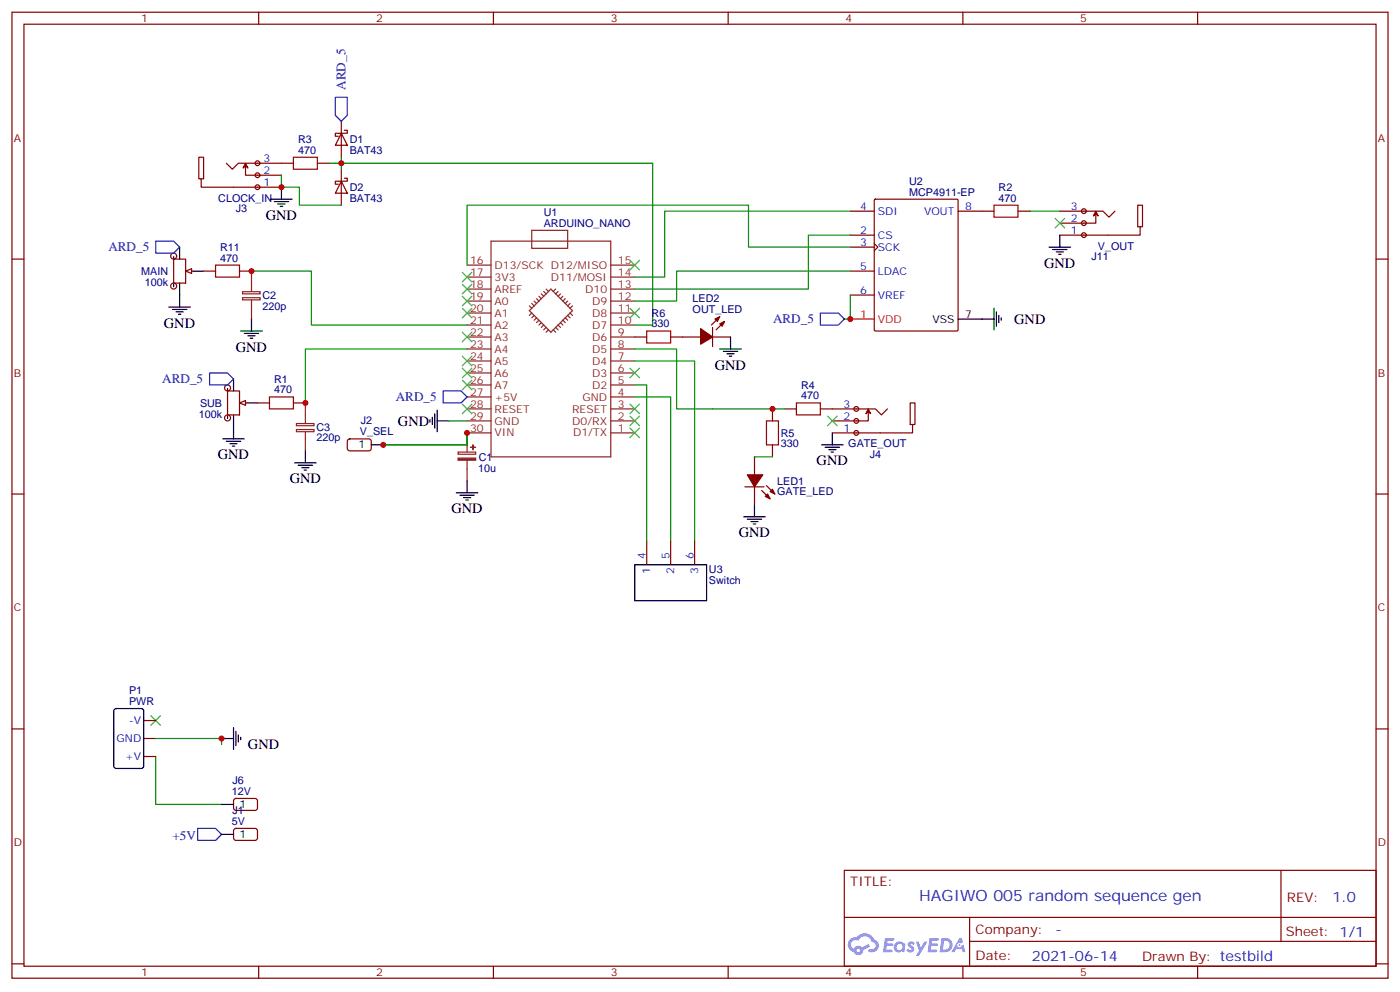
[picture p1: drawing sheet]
<svg xmlns="http://www.w3.org/2000/svg" width="412mm" height="292mm" viewBox="0 0 412 292" stroke-linecap="round" stroke-linejoin="round" font-family="sans-serif">
<g fill="none" stroke="#870000" stroke-width=".35">
<path d="M3.5 3.6h405.4v284.3h-405.4zM7.1 7.1h398.2v277.3h-398.2zM76.2 3.6v3.5M145.3 3.6v3.5M214.5 3.6v3.5M283.6 3.6v3.5M352.8 3.6v3.5M3.5 76.3h3.6M405.3 76.3h3.6M3.5 145.4h3.6M405.3 145.4h3.6M3.5 214.6h3.6"/>
<path d="M405.3 214.6h3.6M248.7 256.2h156.6v28.2h-156.6zM377.3 256.2v20.9M248.7 270h156.5M285.6 277.1h119.6M285.6 270v14.1M3.5 283.7h3.6M76.2 284.4v3.5M145.3 284.4v3.5M214.5 284.4v3.5M283.6 284.4v3.5M352.8 284.4v3.5"/>
<path d="M405.3 283.7h3.6"/>
</g>
<g fill="#5487ff">
<path d="M267.7 277.4a1.22 1.22 0 0 1 1.7 .2l-.4 .6a.47 .47 0 0 0-.3-.4 .47 .47 0 0 0-.5 .2l.1 .2a1.14 1.14 0 0 1 .8 1.8 1.14 1.14 0 0 1-1.9 0l-.2-.2 .5-.6 .7 .4a.29 .29 0 0 0 .3-.2 .29 .29 0 0 0-.2-.3 1.04 1.04 0 0 1-.6-1.7z"/>
<path d="M260.7 276.1h2.4l.3 .2-.2 .5-1.8 .1-.1 .8h1.5l.3 .4-.3 .3h-1.6l-.2 1.1 1.7 .1 .2 .3-.2 .3-2.6 .1z"/>
<path d="M273.8 276.1h2.4l.3 .2-.1 .5-1.8 .1-.2 .8h1.6l.3 .4-.4 .3h-1.6l-.1 1.1 1.7 .1 .2 .3-.2 .3-2.6 .1z"/>
<path d="M282.6 276.1h.7l.3 1.3-.6 .3a.69 .69 0 0 0-1 .3 .69 .69 0 0 0 .4 .9 .69 .69 0 0 0 .9-.6l.5-.2 .6 2.2h-.8l-.2-.9h-1.8l-.5 .9h-.8z"/>
<path d="M269.8 277.2h.8l.6 1.8 1.1-1.8h.9l-2.6 4.2h-.8l.9-1.6z"/>
<path d="M277.4 276.1l-.6 4.2h1.3a2.11 2.11 0 0 0 2.5-2.1 2.11 2.11 0 0 0-2.5-2.1zM278.1 276.8a1.39 1.39 0 0 1 1.7 1.5 1.39 1.39 0 0 1-1.8 1.2h-.3z"/>
<path d="M263.7 277.7a1.54 1.54 0 0 0-.1 2.2 1.54 1.54 0 0 0 2.2 .1l.6 .3 .3-2.3-.2-.3h-.4a1.49 1.49 0 0 0-2.4 0zM264 278.7a.94 .94 0 0 1 1.8 0 .94 .94 0 0 1-1.8 0z"/>
<path d="M250.4 276.5a2.18 2.18 0 0 0 1.1 3.7 1.44 1.44 0 0 0 1.6 .9 1.44 1.44 0 0 0 1.2-1.5l2-1-.5-.7-1.9 1a1.47 1.47 0 0 0-2.4 .4 1.39 1.39 0 0 1-.7-1.9 1.39 1.39 0 0 1 2-.5 2.12 2.12 0 0 1 2.2-1.3 2.12 2.12 0 0 1 1.9 1.7 1.14 1.14 0 0 1 1.1 1.4 1.14 1.14 0 0 1-1.7 .7 .43 .43 0 0 0-.5 .4 .43 .43 0 0 0 .4 .5 1.98 1.98 0 0 0 2.5-1.3 1.98 1.98 0 0 0-1.2-2.5 3.1 3.1 0 0 0-5.3-.7l-.9 .1zM252.3 279.8a.55 .55 0 0 1 1.1 0 .55 .55 0 0 1-1.1 0z"/>
<circle cx="282.6" cy="278.2" r=".26"/>
</g>
<g fill="none" stroke="#8c2424" stroke-width=".35">
<path d="M137.6 78h7M144.6 71h35.3v63.5h-35.3zM156.6 67.8h10.6v5.3h-10.6zM179.9 78h7.1M137.6 81.6h7M137.6 85.1h7M137.6 88.6h7M137.6 92.1h7M137.6 95.7h7M137.6 99.2h7M155.9 91.4l6.4-6.3 6.3 6.3-6.3 6.4zM155.9 90l.7 .7"/>
<path d="M156.6 89.3l.7 .7M156.6 92.1l-.7 .8M157.3 88.6l.7 .7M157.3 92.9l-.7 .7M158 87.9l.7 .7M158 93.6l-.7 .7M158.7 87.2l.8 .7M158.7 94.3l-.7 .7M159.5 86.5l.7 .7M159.5 95l-.8 .7M160.2 85.8l.7 .7M160.2 95.7l-.7 .7"/>
<path d="M160.9 85.1l.7 .7M160.9 96.4l-.7 .7M161.6 97.1l-.7 .7M163 97.1l.7 .7M163.7 96.4l.7 .7M163.7 85.1l-.7 .7M164.4 85.8l-.7 .7M164.4 95.7l.7 .7M165.1 95l.7 .7M165.1 86.5l-.7 .7M165.8 87.2l-.7 .7M165.8 94.3l.7 .7"/>
<path d="M166.5 93.6l.7 .7M166.5 87.9l-.7 .7M167.2 92.9l.7 .7M167.2 88.6l-.7 .7M167.9 92.1l.7 .8M167.9 89.3l-.7 .7M168.6 90l-.7 .7M179.9 81.6h7.1M179.9 85.1h7.1M179.9 88.6h7.1M179.9 92.1h7.1M179.9 95.7h7.1"/>
<path d="M179.9 99.2h7.1M137.6 102.7h7M137.6 106.3h7M137.6 109.8h7M137.6 113.3h7M137.6 116.8h7M179.9 102.7h7.1M179.9 106.3h7.1M179.9 109.8h7.1M179.9 113.3h7.1M179.9 116.8h7.1M134.9 133.1h5.2v.6h-5.2z"/>
<path d="M137.6 120.4h7M137.6 123.9h7M137.6 135.5v6M144.6 127.4h-7v5.7M179.9 120.4h7.1M179.9 123.9h7.1M179.9 127.4h7.1"/>
</g>
<path d="M44.4 210.7l2.9 2.8M47.3 210.7l-2.9 2.8" fill="none" stroke="#3c3" stroke-width=".35"/>
<path d="M137.6 127.4v3.6h-24.7M45.9 217.4h19.4v1.7M45.9 222.7v14.1h19.4" fill="none" stroke="#008700" stroke-width=".35"/>
<path d="M67 115.1h3.6v7h-3.6zM102.5 129.4l.5-.2h5.9l.5 .7-.1 2.4-.6 .4-6-.1-.4-.6v-2.1zM42.3 217.4h3.6M42.3 212.1h3.6M42.3 222.7h3.6M69 235.2l.5-.2 5.9 .1 .4 .6v2.4l-.7 .4h-5.9l-.4-.7v-2.1zM69 244l.5-.2 5.9 .1 .4 .6v2.4l-.7 .5-5.9-.1-.4-.6v-2.2z" fill="none" stroke="#870000" stroke-width=".35"/>
<g fill="none" stroke="#000" stroke-width=".35">
<path d="M68.8 111.5v3.6M72.3 118.6h3.5M68.8 122.1v3.6M109.4 131h3.5M134.4 145.1h6.4M135.5 145.8h4.2M136.5 146.5h2.1M137.2 147.2h.7M137.6 141.5v3.6M33.7 208.8l.5-.2h7.4l.7 .4v16.5l-.4 .6-7.7 .1-.6-.5-.1-16.4zM65.3 217.4h3.5M68.8 214.2v6.4"/>
<path d="M69.5 215.3v4.2M70.2 216.3v2.1M70.9 217v.7M65.3 236.8h3.5M65.3 245.6h3.5"/>
</g>
<path d="M58.2 243.8h5.3l1.8 1.8-1.8 1.8h-5.3z" fill="none" stroke="#00f" stroke-width=".35"/>
<g fill="#8c2424" stroke="#8c2424" stroke-width=".35">
<path d="M134.9 134.8h5.2v.7h-5.2z"/>
<path d="M138.6 131.7h1.5z"/>
<path d="M139.3 131v1.4z"/>
</g>
<path d="M70.6 118.6l1.7-.7v1.4z" fill="#f0f0f0" stroke="#870000" stroke-width=".35"/>
<g fill="none" stroke="#000" stroke-width=".35">
<path d="M52.9 72.7v3.6M56.4 79.8h3.6M49.7 90.4h6.4M50.8 91.1h4.2M51.9 91.8h2.1M52.6 92.5h.7M52.9 83.3v7.1M67 114.4v.7M65.6 129.2h6.4M66.7 129.9h4.2M67 122.5v.7M67.7 130.6h2.1"/>
<path d="M68.4 131.3h.7M68.8 125.7v3.5"/>
</g>
<g fill="none" stroke="#870000" stroke-width=".35">
<path d="M51.2 76.3h3.5v7h-3.5z"/>
<circle cx="67" cy="114.2" r=".88"/>
<circle cx="67" cy="123" r=".88"/>
</g>
<path d="M54.7 79.8l1.7-.7v1.4z" fill="#f0f0f0" stroke="#870000" stroke-width=".35"/>
<g fill="none" stroke="#000" stroke-width=".35">
<path d="M51.2 75.6v.7M51.2 83.7v.7M70.9 97.4h6.4M72 98.1h4.2M73 98.8h2.1M73.7 99.6h.7M74.1 93.9v3.5M282.2 93.9h7.1M86.8 136.2h6.3M87.8 136.9h4.3M88.9 137.7h2.1M89.6 138.4h.7"/>
<path d="M90 132.7v3.5"/>
</g>
<g fill="none" stroke="#870000" stroke-width=".35">
<path d="M257.6 58.8l.3-.2h24l.3 .2v38.3l-.2 .3h-24.1l-.3-.2zM60 79.8h3.5M70.6 79.8h3.5M250.5 79.8h7M250.5 62.2h7M250.5 69.2h7M250.5 72.7h7M257.5 71.7l1.1 1-1.1 1.1M282.2 62.2h10.6M299.9 62.2h3.5M250.5 86.9h7M75.8 118.6h3.6"/>
<path d="M86.4 118.6h3.6"/>
<circle cx="51.2" cy="75.4" r=".88"/>
<circle cx="51.2" cy="84.2" r=".88"/>
</g>
<path d="M63.5 78h7.1v3.6h-7.1zM292.8 60.4h7.1v3.5h-7.1zM79.4 116.8h7v3.6h-7z" fill="none" stroke="#a10000" stroke-width=".35"/>
<path d="M100.5 39.2l1.8 3.6h-3.5zM100.5 35.7v10.6M101.4 38.3h.9v.9h-3.5v.9h.9" fill="none" stroke="#850000" stroke-width=".35"/>
<path d="M45.9 71h5.3l1.7 1.7-1.7 1.8h-5.3zM61.7 109.8h5.3l1.8 1.7-1.8 1.8h-5.3zM130.5 115.1h5.3l1.8 1.7-1.8 1.8h-5.3z" fill="none" stroke="#00f" stroke-width=".35"/>
<path d="M74.1 79.8v6M71.4 85.9h5.2v.6h-5.2zM71.4 87.6h5.2v.7h-5.2zM74.1 88.3v5.6M90 118.6v6M87.3 124.7h5.2v.6h-5.2zM87.3 126.4h5.2v.7h-5.2zM90 127.1v5.6" fill="none" stroke="#8c2424" stroke-width=".35"/>
<path d="M74.1 79.8h17.6v15.9h45.9M137.6 102.7h-47.6v15.9" fill="none" stroke="#008700" stroke-width=".35"/>
<path d="M250.5 93.9h7" fill="none" stroke="#f00" stroke-width=".35"/>
<g fill="#f0f0f0" stroke="#870000" stroke-width=".35">
<circle cx="319.3" cy="69.2" r=".71"/>
<circle cx="319.3" cy="65.7" r=".71"/>
<circle cx="319.3" cy="62.2" r=".71"/>
</g>
<path d="M312.2 62.2h12.7l1.8 1.7 1.7-1.7M322.8 62.9l-.7 .7 .7-1.4 .7 1.4-.7-.7v2.8h-10.6M335.8 66.7h-.7v-6.3h1.4v6.3h-.7v2.5h-23.6" fill="none" stroke="#870000" stroke-width=".35"/>
<path d="M309 72.7h6.4M310.1 73.4h4.2M311.1 74.2h2.2M311.9 74.9h.7M312.2 69.2v3.5M289.3 93.9h3.5M292.8 90.7v6.4M293.5 91.8v4.2M294.2 92.9v2.1M294.9 93.6v.7" fill="none" stroke="#000" stroke-width=".35"/>
<path d="M303.4 62.2h8.8" fill="none" stroke="#008700" stroke-width=".35"/>
<g fill="#f0f0f0" stroke="#870000" stroke-width=".35">
<circle cx="75.8" cy="55.1" r=".71"/>
<circle cx="75.8" cy="51.6" r=".71"/>
<circle cx="75.8" cy="48" r=".71"/>
</g>
<path d="M59.3 52.6h.7v-6.3h-1.4v6.3h.7v2.5h23.6M66.7 48l1.7 1.8 1.8-1.8h16.2M72.3 48.8l.7 .7-.7-1.5-.7 1.5 .7-.7v2.8h10.6M93.5 48h3.5" fill="none" stroke="#870000" stroke-width=".35"/>
<path d="M79.7 58.6h6.4M80.8 59.3h4.2M82.9 55.1v3.5M81.8 60h2.2M82.5 60.7h.8" fill="none" stroke="#000" stroke-width=".35"/>
<path d="M100.5 53.3l1.8 3.6h-3.5zM100.5 49.8v10.6M101.4 52.5h.9v.8h-3.5v.9h.9" fill="none" stroke="#850000" stroke-width=".35"/>
<path d="M82.9 55.1h5.3v5.3h12.3M97 48h3.5v1.8M100.5 46.3v1.7h91.8v47.7h-5.3" fill="none" stroke="#008700" stroke-width=".35"/>
<path d="M86.4 46.3h7.1v3.5h-7.1z" fill="none" stroke="#a10000" stroke-width=".35"/>
<path d="M98.8 28.6h3.5v5.3l-1.8 1.8-1.7-1.8z" fill="none" stroke="#00f" stroke-width=".35"/>
<g fill="#f0f0f0" stroke="#870000" stroke-width=".35">
<circle cx="252.2" cy="127.4" r=".71"/>
<circle cx="252.2" cy="123.9" r=".71"/>
<circle cx="252.2" cy="120.4" r=".71"/>
</g>
<g fill="none" stroke="#870000" stroke-width=".35">
<path d="M187 99.2h3.5M197.6 99.2h8.8M209.9 99.2h5.3M209.9 96.4v5.6M212 93.2l-2.5 2.5M213.4 94.6l-2.4 2.5M222.2 134.5v5.3M227.5 120.4v3.5M227.5 131v3.5M231.1 120.4h3.5M241.7 120.4h16.2l1.7 1.7 1.8-1.7M255.8 121.1l-.7 .7 .7-1.4 .7 1.4-.7-.7v2.8h-10.6"/>
<path d="M268.8 125h-.7v-6.4h1.4v6.4h-.7v2.4h-23.6M190.5 159.2v7M197.6 159.2v7M204.6 159.2v7M219.4 143.3h5.7M222.2 143.3v5.3M224.4 144.4l2.4 2.4M225.8 142.9l2.4 2.5"/>
</g>
<g fill="none" stroke="#000" stroke-width=".35">
<path d="M215.2 99.2v3.5M212 102.7h6.4M213.1 103.4h4.2M214.1 104.1h2.2M214.8 104.8h.7M126.6 123.5v.7M127.4 122.8v2.2M128.1 121.8v4.2M128.8 123.9h3.5M128.8 120.7v6.4M242 131h6.4M243.1 131.7h4.2"/>
<path d="M244.1 132.4h2.1M244.8 133.1h.7M245.2 127.4v3.6M219.1 152.1h6.3M220.1 152.8h4.3M221.2 153.5h2.1M221.9 154.2h.7M222.2 148.6v3.5M187 166.2h21.1v10.6h-21.1z"/>
</g>
<path d="M190.5 97.4h7.1v3.6h-7.1zM234.6 118.6h7.1v3.5h-7.1zM225.8 123.9h3.5v7.1h-3.5z" fill="none" stroke="#a10000" stroke-width=".35"/>
<path d="M82.9 51.6v3.5M250.5 79.8h-51.2v8.8h-12.3M250.5 72.7h-30v-12.3h-82.9v17.6M250.5 62.2h-54.7v19.4h-8.8M250.5 69.2h-12.4v15.9h-51.1M250.5 86.9v7h-1.8M187 102.7h12.3v17.7h31.8M187 106.3h17.6v52.9M187 116.8h10.6v42.4M187 113.3h3.5v45.9M132.3 123.9h5.3M222.2 134.5h5.3" fill="none" stroke="#008700" stroke-width=".35"/>
<g fill="#870000" stroke="#870000" stroke-width=".35">
<path d="M225.4 146.1l.7-.7 .7 1.4z"/>
<path d="M226.8 144.7l.7-.7 .7 1.4z"/>
<path d="M220.1 139.8h4.6l-2.5 3.5z"/>
<path d="M212 95.3l1.4-.7-.7 1.4z"/>
<path d="M210.6 93.9l1.4-.7-.7 1.4z"/>
<path d="M206.4 96.7l3.5 2.5-3.5 2.1z"/>
</g>
<path d="M241.7 92.1h5.2l1.8 1.8-1.8 1.8h-5.2z" fill="none" stroke="#00f" stroke-width=".35"/>
<g fill="none" stroke="#3c3" stroke-width=".35">
<path d="M185.6 76.6l2.8 2.8M188.4 76.6l-2.8 2.8M310.8 64.3l2.8 2.8M313.6 64.3l-2.8 2.8M136.2 80.2l2.8 2.8M136.2 83.7l2.8 2.8M136.2 87.2l2.8 2.8M136.2 90.7l2.8 2.9M136.2 97.8l2.8 2.8M139 80.2l-2.8 2.8M139 83.7l-2.8 2.8M139 87.2l-2.8 2.8"/>
<path d="M139 90.7l-2.8 2.9M139 97.8l-2.8 2.8M185.6 90.7l2.8 2.9M188.4 90.7l-2.8 2.9M136.2 104.8l2.8 2.9M136.2 108.4l2.8 2.8M136.2 111.9l2.8 2.8M136.2 119l2.8 2.8M139 104.8l-2.8 2.9M139 108.4l-2.8 2.8M139 111.9l-2.8 2.8M139 119l-2.8 2.8"/>
<path d="M185.6 119l2.8 2.8M185.6 108.4l2.8 2.8M188.4 119l-2.8 2.8M188.4 108.4l-2.8 2.8M185.6 126l2.8 2.8M185.6 122.5l2.8 2.8M188.4 126l-2.8 2.8M188.4 122.5l-2.8 2.8M243.8 122.5l2.8 2.8M246.6 122.5l-2.8 2.8"/>
</g>
<g fill="#c00">
<circle cx="65.3" cy="217.4" r=".88"/>
<circle cx="137.6" cy="127.4" r=".88"/>
<circle cx="112.9" cy="131" r=".88"/>
<circle cx="90" cy="118.6" r=".88"/>
<circle cx="74.1" cy="79.8" r=".88"/>
<circle cx="82.9" cy="55.1" r=".88"/>
<circle cx="100.5" cy="48" r=".88"/>
<circle cx="227.5" cy="120.4" r=".88"/>
<circle cx="250.5" cy="93.9" r=".88"/>
</g>
<text font-size="4.6" fill="#00f" x="270.8" y="265.2">HAGIWO 005 random sequence gen</text>
<g font-size="4.2">
<text x="78.3" y="64.7">GND</text>
<text x="307.6" y="78.8">GND</text>
<text x="298.8" y="95.4">GND</text>
<text x="48.3" y="96.4">GND</text>
<text x="69.5" y="103.5">GND</text>
<text x="210.6" y="108.8">GND</text>
<text x="117.2" y="125.3">GND</text>
<text x="64.2" y="135.2">GND</text>
<text x="240.6" y="137">GND</text>
<text x="85.3" y="142.3">GND</text>
<text x="133" y="151.1">GND</text>
<text x="217.6" y="158.2">GND</text>
<text x="73" y="220.5">GND</text>
</g>
<g font-size="4.2" fill="#00f">
<text x="392.5" y="265.4">1.0</text>
<text x="310.9" y="275">-</text>
<text x="304" y="282.8">2021-06-14</text>
</g>
<g font-size="3.9" fill="#00f">
<text x="101.8" y="26.5" transform="rotate(-90 101.8 26.5)">ARD_5</text>
<text x="31.9" y="74">ARD_5</text>
<text x="227.7" y="95.2">ARD_5</text>
<text x="47.8" y="112.8">ARD_5</text>
<text x="116.6" y="118.1">ARD_5</text>
<text x="50.8" y="247.4">+5V</text>
</g>
<g font-size="3.9" fill="#800">
<text x="250.5" y="260.8">TITLE:</text>
<text x="379.1" y="265.4">REV:</text>
<text x="287.4" y="275">Company:</text>
<text x="378.7" y="275.6">Sheet: 1/1</text>
<text x="287.4" y="282.6">Date:</text>
<text x="336.4" y="282.7">Draw</text>
<text x="346.6" y="282.7">n By: testbild</text>
</g>
<g font-size="3.2" fill="#800">
<text x="41.6" y="6.6">1</text>
<text x="110.8" y="6.6">2</text>
<text x="179.9" y="6.6">3</text>
<text x="249.1" y="6.6">4</text>
<text x="318.2" y="6.6">5</text>
<text x="4.1" y="41.7">A</text>
<text x="405.9" y="41.7">A</text>
<text x="4.1" y="110.8">B</text>
<text x="405.9" y="110.8">B</text>
<text x="4.1" y="180">C</text>
<text x="405.9" y="180">C</text>
<text x="4.1" y="249.1">D</text>
<text x="405.9" y="249.1">D</text>
<text x="41.6" y="287.4">1</text>
<text x="110.8" y="287.4">2</text>
<text x="179.9" y="287.4">3</text>
<text x="249.1" y="287.4">4</text>
<text x="318.2" y="287.4">5</text>
</g>
<g font-size="3.2" fill="#00f">
<text x="77.6" y="47.7">3</text>
<text x="77.6" y="51.2">2</text>
<text x="77.6" y="54.8">1</text>
<text x="253.4" y="61.8">4</text>
<text x="258.6" y="63.2">SDI</text>
<text x="272.2" y="63.2">VOUT</text>
<text x="284.3" y="61.8">8</text>
<text x="315.5" y="65.3">2</text>
<text x="315.5" y="61.8">3</text>
<text x="253.4" y="68.9">2</text>
<text x="258.6" y="70.3">CS</text>
<text x="315.5" y="68.9">1</text>
<text x="253.4" y="72.4">3</text>
<text x="258.6" y="73.8">SCK</text>
<text x="253.4" y="79.4">5</text>
<text x="258.6" y="80.9">LDAC</text>
<text x="253.4" y="86.5">6</text>
<text x="258.6" y="87.9">VREF</text>
<text x="248.5" y="123.5">2</text>
<text x="248.5" y="120">3</text>
<text x="248.5" y="127.1">1</text>
<text x="190.1" y="164.5" transform="rotate(-90 190.1 164.5)">4</text>
<text x="197.2" y="164.5" transform="rotate(-90 197.2 164.5)">5</text>
<text x="204.3" y="164.5" transform="rotate(-90 204.3 164.5)">6</text>
<text x="191.6" y="168.9" transform="rotate(-90 191.6 168.9)">1</text>
<text x="198.6" y="168.9" transform="rotate(-90 198.6 168.9)">2</text>
<text x="205.7" y="168.9" transform="rotate(-90 205.7 168.9)">3</text>
<text x="38" y="213.1">-V</text>
<text x="34.3" y="218.4">GND</text>
<text x="36.9" y="223.7">+V</text>
</g>
<g font-size="3.2" fill="#000080">
<text x="87.8" y="45.2">470</text>
<text x="87.8" y="42.1">R3</text>
<text x="103" y="45.3">BAT43</text>
<text x="103" y="42.1">D1</text>
<text x="64.3" y="59.3">CLOCK_IN</text>
<text x="103" y="59.4">BAT43</text>
<text x="103" y="56.2">D2</text>
<text x="267.8" y="57.6">MCP4911-EP</text>
<text x="267.8" y="54.4">U2</text>
<text x="294.2" y="59.3">470</text>
<text x="294.2" y="56.2">R2</text>
<text x="69.4" y="62.5">J3</text>
<text x="160.2" y="63.7">U1</text>
<text x="160.2" y="66.7">ARDUINO_NANO</text>
<text x="64.9" y="77">470</text>
<text x="64.9" y="73.8">R11</text>
<text x="321.5" y="76.6">J11</text>
<text x="323.4" y="73.4">V_OUT</text>
<text x="41.6" y="80.9">MAIN</text>
<text x="42.7" y="84.2">100k</text>
<text x="77.3" y="88">C2</text>
<text x="204" y="88.9">LED2</text>
<text x="77.3" y="91.1">220p</text>
<text x="191.9" y="93.2">R6</text>
<text x="204" y="92.1">OUT_LED</text>
<text x="191.9" y="96.4">330</text>
<text x="80.7" y="112.6">R1</text>
<text x="58.9" y="119.7">SUB</text>
<text x="80.7" y="115.8">470</text>
<text x="236" y="117.5">470</text>
<text x="236" y="114.4">R4</text>
<text x="58.6" y="123">100k</text>
<text x="106.3" y="124.9">J2</text>
<text x="93.2" y="129.9">220p</text>
<text x="93.2" y="126.8">C3</text>
<text x="106" y="128.1">V_SEL</text>
<text x="230" y="131.7">330</text>
<text x="230" y="128.5">R5</text>
<text x="249.9" y="131.7">GATE_OUT</text>
<text x="141" y="135.6">C1</text>
<text x="256.3" y="134.8">J4</text>
<text x="140.8" y="138.8">10u</text>
<text x="229" y="142.6">LED1</text>
<text x="229" y="145.8">GATE_LED</text>
<text x="208.8" y="171.9">Switch</text>
<text x="208.8" y="168.7">U3</text>
<text x="38" y="207.5">PWR</text>
<text x="38" y="204.4">P1</text>
<text x="68.3" y="234">12V</text>
<text x="68.5" y="230.7">J6</text>
<text x="68.5" y="239.6">J1</text>
<text x="68.3" y="242.8">5V</text>
</g>
<g font-size="3.2" fill="#8d2323">
<text x="138.5" y="77.7">16</text>
<text x="182" y="77.7">15</text>
<text x="138.5" y="81.2">17</text>
<text x="145.7" y="82.6">3V3</text>
<text x="145.7" y="79.1">D13/SCK D12/MISO</text>
<text x="162.3" y="82.6">D11/MOSI</text>
<text x="182" y="81.2">14</text>
<text x="138.5" y="88.3">19</text>
<text x="138.5" y="84.7">18</text>
<text x="145.7" y="89.7">A0</text>
<text x="145.7" y="86.1">AREF</text>
<text x="172.4" y="86.1">D10</text>
<text x="174.4" y="89.7">D9</text>
<text x="182" y="84.7">13</text>
<text x="182" y="88.3">12</text>
<text x="138.5" y="95.3">21</text>
<text x="138.5" y="91.8">20</text>
<text x="145.7" y="93.2">A1</text>
<text x="174.4" y="93.2">D8</text>
<text x="182" y="91.8">11</text>
<text x="182" y="95.3">10</text>
<text x="138.5" y="98.8">22</text>
<text x="145.7" y="100.3">A3</text>
<text x="145.7" y="96.7">A2</text>
<text x="174.4" y="96.7">D7</text>
<text x="174.4" y="100.3">D6</text>
<text x="182" y="98.8">9</text>
<text x="138.5" y="105.9">24</text>
<text x="138.5" y="102.4">23</text>
<text x="145.7" y="107.3">A5</text>
<text x="145.7" y="103.8">A4</text>
<text x="174.4" y="103.8">D5</text>
<text x="174.4" y="107.3">D4</text>
<text x="182" y="102.4">8</text>
<text x="182" y="105.9">7</text>
<text x="138.5" y="113">26</text>
<text x="138.5" y="109.4">25</text>
<text x="145.7" y="110.8">A6</text>
<text x="174.4" y="110.8">D3</text>
<text x="182" y="109.4">6</text>
<text x="182" y="113">5</text>
<text x="138.5" y="116.5">27</text>
<text x="145.7" y="117.9">+5V</text>
<text x="145.7" y="114.4">A7</text>
<text x="171.6" y="117.9">GND</text>
<text x="174.4" y="114.4">D2</text>
<text x="182" y="116.5">4</text>
<text x="138.5" y="123.5">29</text>
<text x="138.5" y="120">28</text>
<text x="145.7" y="125">GND</text>
<text x="145.7" y="121.4">RESET</text>
<text x="168.5" y="121.4">RESET</text>
<text x="168.6" y="125">D0/RX</text>
<text x="182" y="120">3</text>
<text x="182" y="123.5">2</text>
<text x="138.5" y="127.1">30</text>
<text x="145.7" y="128.5">VIN</text>
<text x="168.8" y="128.5">D1/TX</text>
<text x="182" y="127.1">1</text>
</g>
<g font-size="3.2" fill="#f00">
<text x="253.4" y="93.6">1</text>
<text x="258.6" y="95">VDD</text>
</g>
<g font-size="3.2">
<text x="274.7" y="95">VSS</text>
<text x="284.3" y="93.6">7</text>
<text x="105.6" y="132">1</text>
<text x="70.6" y="237.8">1</text>
<text x="70.6" y="246.7">1</text>
</g>
</svg>
